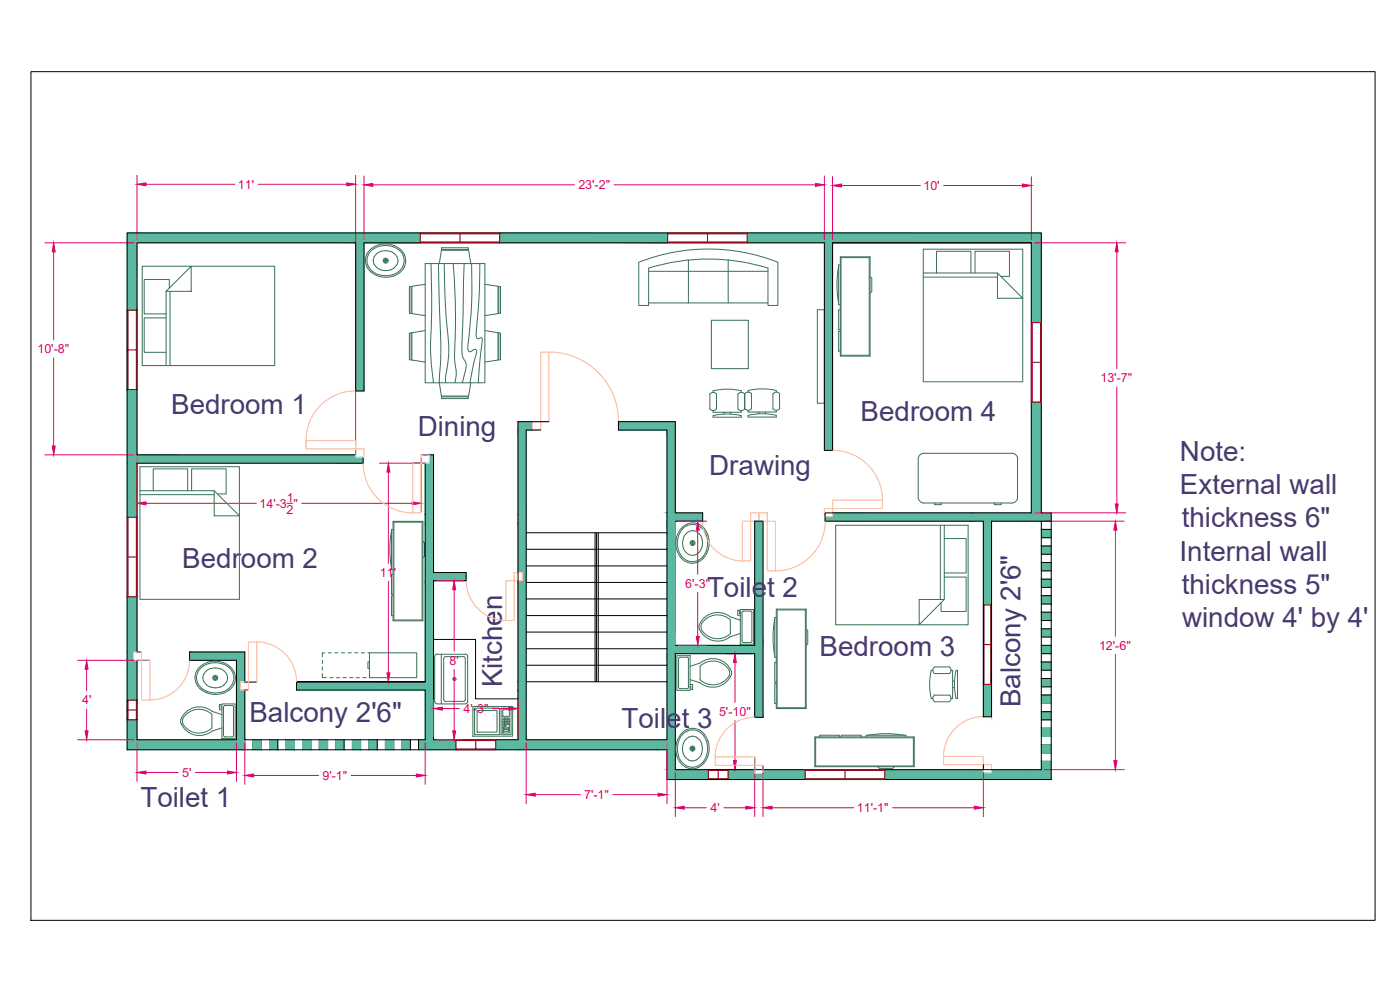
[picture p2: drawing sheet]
<svg xmlns="http://www.w3.org/2000/svg" width="420mm" height="297mm" viewBox="0 0 420 297" stroke-linecap="round" stroke-linejoin="round" font-family="sans-serif">
<!-- layer: 0 -->
<g fill="none" stroke="#000" stroke-width=".3">
<path d="M9.3 21.5h403.4v254.6h-403.4zM38.2 69.9h274.3v84h3v80h-115.3v-8.9h-162zM249.9 72.9h59.6v81h-61.9v2.5h47.5v58.7h2.5v-58.7h17.9M249.9 72.9v62.2h-2.5v-62.2h-138.2v44.4h-2.5v-44.4h-65.6v63.6h65.6v-1.8M249.9 72.9h59.6M109 137.2v1.8h-67.9v56.6h1.4M123.9 139h3.7v65.6M162.3 129h-4.4v93h42.3v-93h-14.6v-2.5h17.1v27.4h8.2v2.5h-8.2v37.2h23.8v-37.2h2.5v58.8h-2.5v-19.1h-23.8v34.8h112.8M164.7 126.5h-9.2v95.5h-25.4v-47.8h9.8v-2.4h-9.8v-35.3h-3.7M157.9 159.9h42.3M178.6 159.9v44.7M179 159.9v44.7"/>
<path d="M179.5 159.9v44.7M312.5 156.4v74.5M312.5 158.8h3M157.9 174.8h42.3M157.9 179.7h42.3M157.9 164.8h42.3M157.9 169.8h42.3M312.5 173.8h3M312.5 166.3h3M312.5 163.8h3M312.5 178.7h3M312.5 171.3h3"/>
<path d="M312.5 176.2h3M312.5 161.3h3M312.5 168.8h3M45 198.1h-3.9v23.9h29.9v-23.9h-14.1v-2.5h16.6v9h3.6M130.1 191.9h12.6v17.8h12.8M157.9 194.6h42.3M157.9 184.7h42.3M157.9 199.6h42.3M157.9 189.7h42.3M312.5 186.2h3M312.5 196.1h3M312.5 193.6h3"/>
<path d="M312.5 191.1h3M312.5 181.2h3M312.5 198.6h3M312.5 188.7h3M312.5 183.7h3M74.6 207.1h-1.1v17.9M127.6 204.6h-38.6h38.6M127.6 204.6h-38.6v2.5h38.6v14.9h-54.1M157.9 204.6h42.3M312.5 211h3M312.5 218.5h3M312.5 208.5h3"/>
<path d="M312.5 203.6h3M312.5 216h3M312.5 206.1h3M312.5 201.1h3M312.5 213.5h3M75.9 222v3M78.4 222v3M80.9 222v3M83.4 222v3M85.9 222v3M88.4 222v3M90.8 222v3"/>
<path d="M93.3 222v3M95.8 222v3M98.3 222v3M100.8 222v3M103.3 222v3M105.8 222v3M108.2 222v3M110.7 222v3M113.2 222v3M115.7 222v3M118.2 222v3M120.7 222v3"/>
<path d="M123.2 222v3M125.6 222v3M226.5 227.1v3.8M229 229.6v1.3M295.1 229.4v1.5M312.5 221h3M312.5 223.5h3M312.5 225.9h3M312.5 228.4h3"/>
</g>
<!-- layer: Hatches -->
<g fill="#5cb8a1" stroke="#5cb8a1" stroke-width=".3">
<path d="M185.6 126.5l17.1 2.5v-2.5zM185.6 126.5l17.1 2.5h-17.1z"/>
<path d="M155.5 126.5l4.3 2.5v-2.5zM155.5 126.5l4.3 2.5h-4.3z"/>
<path d="M200.2 129l2.5 24.9v-24.9zM200.2 129l2.5 24.9h-2.5z"/>
<path d="M155.5 129l2.4 25.4v-25.4zM155.5 129l2.4 25.4h-2.4z"/>
<path d="M200.2 153.9l10.7 2.5v-2.5zM200.2 153.9l10.7 2.5h-10.7z"/>
<path d="M155.5 154.4l2.4 2.4v-2.4zM155.5 154.4l2.4 2.4h-2.4z"/>
<path d="M155.5 156.8l2.4 15v-15zM155.5 156.8l2.4 15h-2.4z"/>
<path d="M156.8 171.8l1.1 2.4v-2.4zM156.8 171.8l1.1 2.4h-1.1z"/>
<path d="M226.5 156.4l2.5 37.2v-37.2zM226.5 156.4l2.5 37.2h-2.5z"/>
<path d="M200.2 156.4l2.5 37.2v-37.2zM200.2 156.4l2.5 37.2h-2.5z"/>
<path d="M200.2 193.6l28.8 2.5v-2.5zM200.2 193.6l28.8 2.5h-28.8z"/>
<path d="M155.5 174.2l2.4 30.4v-30.4zM155.5 174.2l2.4 30.4h-2.4z"/>
<path d="M155.5 204.6l2.4 2.5v-2.5zM155.5 204.6l2.4 2.5h-2.4z"/>
<path d="M226.5 196.1l2.5 19.1v-19.1zM226.5 196.1l2.5 19.1h-2.5z"/>
<path d="M200.2 196.1l2.5 25.9v-25.9zM200.2 196.1l2.5 25.9h-2.5z"/>
<path d="M155.5 207.1l2.4 14.9v-14.9zM155.5 207.1l2.4 14.9h-2.4z"/>
<path d="M148.8 222l53.9 3v-3zM148.8 222l53.9 3h-53.9z"/>
<path d="M200.2 225l2.5 5.9v-5.9zM200.2 225l2.5 5.9h-2.5z"/>
<path d="M200.2 230.9l12.4 3v-3zM200.2 230.9l12.4 3h-12.4z"/>
<path d="M38.2 69.9l87.9 2.7v-2.7zM38.2 69.9l87.9 2.7h-87.9z"/>
<path d="M38.2 72.6l87.9 .3v-.3zM38.2 72.6l87.9 .3h-87.9z"/>
<path d="M38.2 72.9l2.9 20.1v-20.1zM38.2 72.9l2.9 20.1h-2.9z"/>
<path d="M106.7 72.9l2.5 44.4v-44.4zM106.7 72.9l2.5 44.4h-2.5z"/>
<path d="M38.2 116.9l2.9 19.6v-19.6zM38.2 116.9l2.9 19.6h-2.9z"/>
<path d="M38.2 136.5l68.5 .7v-.7zM38.2 136.5l68.5 .7h-68.5z"/>
<path d="M128.9 136.5l1.2 2.5v-2.5zM128.9 136.5l1.2 2.5h-1.2z"/>
<path d="M38.2 137.2l70.8 1.8v-1.8zM38.2 137.2l70.8 1.8h-70.8z"/>
<path d="M127.6 139l2.5 15.4v-15.4zM127.6 139l2.5 15.4h-2.5z"/>
<path d="M38.2 139l2.9 16.2v-16.2zM38.2 139l2.9 16.2h-2.9z"/>
<path d="M127.6 154.4l2.5 2.4v-2.4zM127.6 154.4l2.5 2.4h-2.5z"/>
<path d="M127.6 156.8l2.5 15v-15zM127.6 156.8l2.5 15h-2.5z"/>
<path d="M127.6 171.8l12.3 2.4v-2.4zM127.6 171.8l12.3 2.4h-12.3z"/>
<path d="M38.2 179.1l2.9 16.5v-16.5zM38.2 179.1l2.9 16.5h-2.9z"/>
<path d="M38.2 195.6l1.8 2.5v-2.5zM38.2 195.6l1.8 2.5h-1.8z"/>
<path d="M56.9 195.6l16.6 2.5v-2.5zM56.9 195.6l16.6 2.5h-16.6z"/>
<path d="M127.6 174.2l2.5 30.4v-30.4zM127.6 174.2l2.5 30.4h-2.5z"/>
<path d="M71 198.1l2.5 6.5v-6.5zM71 198.1l2.5 6.5h-2.5z"/>
<path d="M89 204.6l41.1 2.5v-2.5zM89 204.6l41.1 2.5h-41.1z"/>
<path d="M71 204.6l1.1 2.5v-2.5zM71 204.6l1.1 2.5h-1.1z"/>
<path d="M38.2 198.1l2.9 12v-12zM38.2 198.1l2.9 12h-2.9z"/>
<path d="M127.6 207.1l2.5 14.9v-14.9zM127.6 207.1l2.5 14.9h-2.5z"/>
<path d="M71 207.1l2.5 14.9v-14.9zM71 207.1l2.5 14.9h-2.5z"/>
<path d="M38.2 216l2.9 6v-6zM38.2 216l2.9 6h-2.9z"/>
<path d="M125.6 222l11.2 3v-3zM125.6 222l11.2 3h-11.2z"/>
<path d="M38.2 222l35.3 3v-3zM38.2 222l35.3 3h-35.3z"/>
<path d="M224.3 69.9l88.2 .2v-.2zM224.3 69.9l88.2 .2h-88.2z"/>
<path d="M150 69.9l50.4 .2v-.2zM150 69.9l50.4 .2h-50.4z"/>
<path d="M150 70.1l50.4 2.5v-2.5zM150 70.1l50.4 2.5h-50.4z"/>
<path d="M224.3 70.1l88.2 2.8v-2.8zM224.3 70.1l88.2 2.8h-88.2z"/>
<path d="M150 72.6l50.4 .3v-.3zM150 72.6l50.4 .3h-50.4z"/>
<path d="M309.5 72.9l3 23.9v-23.9zM309.5 72.9l3 23.9h-3z"/>
<path d="M247.4 72.9l2.5 62.2v-62.2zM247.4 72.9l2.5 62.2h-2.5z"/>
<path d="M309.5 120.7l3 33.2v-33.2zM309.5 120.7l3 33.2h-3z"/>
<path d="M249.9 153.9l65.6 1.1v-1.1zM249.9 153.9l65.6 1.1h-65.6z"/>
<path d="M247.6 155l67.9 1.4v-1.4zM247.6 155l67.9 1.4h-67.9z"/>
<path d="M312.5 158.8l3 2.5v-2.5zM312.5 158.8l3 2.5h-3z"/>
<path d="M312.5 163.8l3 2.5v-2.5zM312.5 163.8l3 2.5h-3z"/>
<path d="M312.5 168.8l3 2.5v-2.5zM312.5 168.8l3 2.5h-3z"/>
<path d="M312.5 173.8l3 2.4v-2.4zM312.5 173.8l3 2.4h-3z"/>
<path d="M312.5 178.7l3 2.5v-2.5zM312.5 178.7l3 2.5h-3z"/>
<path d="M295.1 156.4l2.5 25.1v-25.1zM295.1 156.4l2.5 25.1h-2.5z"/>
<path d="M312.5 183.7l3 2.5v-2.5zM312.5 183.7l3 2.5h-3z"/>
<path d="M312.5 188.7l3 2.4v-2.4zM312.5 188.7l3 2.4h-3z"/>
<path d="M312.5 193.6l3 2.5v-2.5zM312.5 193.6l3 2.5h-3z"/>
<path d="M312.5 198.6l3 2.5v-2.5zM312.5 198.6l3 2.5h-3z"/>
<path d="M312.5 203.6l3 2.5v-2.5zM312.5 203.6l3 2.5h-3z"/>
<path d="M312.5 208.5l3 2.5v-2.5zM312.5 208.5l3 2.5h-3z"/>
<path d="M295.1 205.4l2.5 9.7v-9.7zM295.1 205.4l2.5 9.7h-2.5z"/>
<path d="M312.5 213.5l3 2.5v-2.5zM312.5 213.5l3 2.5h-3z"/>
<path d="M312.5 218.5l3 2.5v-2.5zM312.5 218.5l3 2.5h-3z"/>
<path d="M120.7 222l2.5 3v-3zM120.7 222l2.5 3h-2.5z"/>
<path d="M115.7 222l2.5 3v-3zM115.7 222l2.5 3h-2.5z"/>
<path d="M110.7 222l2.5 3v-3zM110.7 222l2.5 3h-2.5z"/>
<path d="M105.8 222l2.4 3v-3zM105.8 222l2.4 3h-2.4z"/>
<path d="M100.8 222l2.5 3v-3zM100.8 222l2.5 3h-2.5z"/>
<path d="M95.8 222l2.5 3v-3zM95.8 222l2.5 3h-2.5z"/>
<path d="M90.8 222l2.5 3v-3zM90.8 222l2.5 3h-2.5z"/>
<path d="M85.9 222l2.5 3v-3zM85.9 222l2.5 3h-2.5z"/>
<path d="M80.9 222l2.5 3v-3zM80.9 222l2.5 3h-2.5z"/>
<path d="M75.9 222l2.5 3v-3zM75.9 222l2.5 3h-2.5z"/>
<path d="M312.5 223.5l3 2.4v-2.4zM312.5 223.5l3 2.4h-3z"/>
<path d="M312.5 228.4l3 2.5v-2.5zM312.5 228.4l3 2.5h-3z"/>
<path d="M265.5 230.9l29.6 .3v-.3zM265.5 230.9l29.6 .3h-29.6z"/>
<path d="M229 230.9l12.7 .3v-.3zM229 230.9l12.7 .3h-12.7z"/>
<path d="M297.6 230.9l17.9 1v-1zM297.6 230.9l17.9 1h-17.9z"/>
<path d="M265.5 231.2l29.6 .7v-.7zM265.5 231.2l29.6 .7h-29.6z"/>
<path d="M229 231.2l12.7 .9v-.9zM229 231.2l12.7 .9h-12.7z"/>
<path d="M218.5 230.9l8 1.2v-1.2zM218.5 230.9l8 1.2h-8z"/>
<path d="M265.5 231.9l50 1.7v-1.7zM265.5 231.9l50 1.7h-50z"/>
<path d="M218.5 232.1l23.2 1.5v-1.5zM218.5 232.1l23.2 1.5h-23.2z"/>
<path d="M265.5 233.6l50 .3v-.3zM265.5 233.6l50 .3h-50z"/>
<path d="M218.5 233.6l23.2 .3v-.3zM218.5 233.6l23.2 .3h-23.2z"/>
</g>
<!-- layer: Block -->
<g fill="none" stroke="#397256" stroke-width=".3">
<path d="M42.7 79.9h39.7v29.8h-39.7zM110 79.9l1.3 1.7M110.6 76.4a4.3 4.3 0 0 0 2.9 6M111.5 74.5a4.4 4.4 0 0 0-1.5 5.4M111.8 74.9l-1.3 1.5M111.8 74.9a6.3 6.3 0 0 1 9.1 1.7 3.7 3.7 0 0 1 0 3.3M112.3 79.3l.8 1M113.2 76.1a2.5 2.5 0 0 0-.9 3.2M113.5 73.5l-2 1M113.5 73.5a7.1 7.1 0 0 1 6.6 1.3M114.3 75.4a4.5 4.5 0 0 1 2.9 .1M114.3 75.4l-1.2 .6"/>
<path d="M115.2 78.2h1M115.7 77.7v1M117.2 75.4l1.1 .7M118.4 76.1a2.77 2.77 0 0 1 .9 2.9 2.77 2.77 0 0 1-2.2 2M120.2 74.8l1.2 1.7M120.9 80a5.2 5.2 0 0 1-3 2.4M121.4 76.5a4.1 4.1 0 0 1-.1 3.7M127.6 79.1h17.9v35.8h-17.9zM129.3 79.1a241.9 241.9 0 0 1 0 22.5v5.5l.8 7.8M131.6 79.1l.2 11.9a147.2 147.2 0 0 1 .4 17.8l-.4 6.1 .7 3.9M132.4 75.1h8.2l.7 4M132.5 75.1l-.7 4"/>
<path d="M132.6 74.3h7.9l.1 .5h-8.1zM133.3 79.1l.3 10.7 .7 9.6a40.8 40.8 0 0 1-.6 14.3l.1 1.2M136 79.1a349.3 349.3 0 0 1 .5 29.8v.3a11 11 0 0 1 0 5.7M139.3 79.1l-.5 19.7a27.1 27.1 0 0 0 .2 8.7 3.6 3.6 0 0 1 .5 4.2l-.7 3.2M141.5 79.1l.1 3.5a151.5 151.5 0 0 1-.9 18.7l-.3 2.5a1.15 1.15 0 0 0 .8 1.7h.2a1 1 0 0 1 1.6-.3l.1 .5-1.1 3.8-1 5.4M144 79.1a185.2 185.2 0 0 1-1.1 20.9v.7a.75 .75 0 0 0 .4 .9 .75 .75 0 0 0 .9-.3l.3 .1a5 5 0 0 1-.1 3.3l-.9 10.2M206.6 78v12.9M218.5 78v12.9M233.5 78.7a56.5 56.5 0 0 0-41.8 0v13h3v-11.3a60.3 60.3 0 0 1 35.8 0v11.3h2.9v-13M251.7 80a30.3 30.3 0 0 0 0 10.9M252.2 77h8.9v29.8h-8.9zM252.2 79.5h-.5v11.9h.5"/>
<path d="M252.4 77.3h8.5v29.3h-8.5zM277.1 74.8h29.8v39.8h-29.8zM49.8 95.4h-6.5v10.3h6.5M49.8 87.4l7.6-7.5v7.5zM49.8 87.4v22.3M50.8 86.4v-2.5h-7.5v10.3h6.5M51 87.4v22.3M111.3 81.6a7.2 7.2 0 0 0 6.7 1.3M113.1 80.3a4.3 4.3 0 0 0 4 .7M113.5 82.3a6.9 6.9 0 0 0 4.4 .1M121.3 80.2a5.6 5.6 0 0 1-3.4 2.7M122.9 86l.5-.1v8.2l-.5-.1z"/>
<path d="M122.9 99.9h.5v8.1l-.5-.1zM127.6 85.3l-4 .6v8.2l4 .6M127.6 99.2l-4 .6v8.2l4 .6M145.5 85.3l4 .6v8.2l-4 .6M145.5 99.2l4 .6v8.2l-4 .6M149.7 99.9h.5v8l-.5 .1zM149.7 85.9l.5 .1v8l-.5 .1zM194.7 90.9h35.8M194.7 81.4h35.8M213.5 96.1h11.1v14.5h-11.1zM245.3 92.9h2.1v28.1h-2.1zM252.2 99.4h-.5v6h.5"/>
<path d="M252.2 92.9h-.5v6h.5M261.1 83l.5 .5v4l-.5 .5M277.1 83.1h22.3M277.1 81.9h22.3M281.1 81.9v-6.5h10.3v6.5M292.6 81.9v-6.5h10.4v7.5h-2.6M299.4 81.9l7.5 7.6h-7.5zM132.5 119.1h8.1l-.1 .5h-7.9zM141.3 114.9l-.7 3.9h-8.2M214 117.2v.5M214 117.3a18.2 18.2 0 0 1 8.5 0M222.5 117.2v.5"/>
<path d="M223.4 118.2v4.5M223.5 118.2a1.25 1.25 0 0 0-2 0v4.5M224.5 117.2v.5M224.5 117.2a18.2 18.2 0 0 1 8.5 0v.5M233.9 118.2v4.4M234 118.1a1.25 1.25 0 0 0-2 0v4.5M213 122.7a1.25 1.25 0 0 0 2 0M213 122.7v-4.5a1.25 1.25 0 0 1 2 0v4.5M214 123.2v.5h8.5v-.5M214 124.7a18.2 18.2 0 0 1 8.5 0v.5h-8.5v-.5M217.3 123.7v.5M219.3 123.7v.5"/>
<path d="M223.5 122.6a1.25 1.25 0 0 0 2 0M224.5 123.1v.5h8.5v-.5M224.5 124.6a18.2 18.2 0 0 1 8.5 0v.5h-8.5v-.5M225.5 122.6v-4.5a1.24 1.24 0 0 0-2 .1v4.5a1.25 1.25 0 0 1-2 0M227.8 123.6v.6M229.8 123.6v.6M232 122.6a1.25 1.25 0 0 0 2 0M275.6 137.5v11.9M275.6 137.5a1.71 1.71 0 0 1 1.4-1.5h26.9a1.76 1.76 0 0 1 1.5 1.5M305.4 137.5v11.9M42 140h29.9v39.8h-29.9zM42 148.4h22.3"/>
<path d="M42 147.2h22.3M46 147.2v-6.5h10.3v6.5M57.5 147.2v-6.5h10.4v7.5h-2.6M64.3 147.2l7.6 7.6h-7.6zM117.5 159.4a30.3 30.3 0 0 0 0 10.9M118 156.4h8.9v29.9h-8.9zM118 158.9h-.5v12h.5M118.2 156.7h8.5v29.3h-8.5zM209.6 157.8a4.2 4.2 0 0 0-5.9 2.9M209.6 157.7a5.3 5.3 0 0 1 2.5 3.1M209.9 157.4a4.9 4.9 0 0 0-6.9 3.9 6 6 0 0 0 4.3 7.7l1.1-.1 1.1-.3M209.9 157.4a6.6 6.6 0 0 1 2.4 8.1"/>
<path d="M250.8 157.6h39.7v29.9h-39.7zM275.6 149.4a1.8 1.8 0 0 0 1.4 1.5h26.9a1.76 1.76 0 0 0 1.5-1.5M280.5 150.9v.5h2v-.5M282.2 157.6v22.3M283.4 157.6v22.3M298.4 150.9v.5h2v-.5M118 178.8h-.5v5.9h.5M118 172.3h-.5v6h.5M126.9 162.4l.5 .5v4l-.5 .4M203.7 160.7a6.7 6.7 0 0 0 .9 6.2M204.6 166.9l1.5 1.2M205.1 161.5a4.5 4.5 0 0 0 .6 4"/>
<path d="M205.7 165.5l1 .9M205.7 160.3l-.6 1.2M205.8 160.3a2.77 2.77 0 0 1 2.8-1 2.77 2.77 0 0 1 2.1 2.2M206.7 166.3a2.48 2.48 0 0 0 2.2 .1M207.3 162.9h1M207.8 162.5v.9M209.9 165.5l-1 .8M210.6 161.5a4.3 4.3 0 0 1-.7 4.1M211.2 167.3l-1.7 1.3M212 165.2a4.3 4.3 0 0 1-5.9 2.9M212 160.8a6.9 6.9 0 0 1 0 4.4M212.3 165.5l-1.1 1.9"/>
<path d="M275.9 179.9h7.5l-7.5 7.6zM283.4 173.1h6.6v10.4h-7.6v-2.6M283.4 161.6h6.6v10.3h-6.6M62.4 198.7a7.2 7.2 0 0 1 6.6 1.3M62.4 198.7a5.8 5.8 0 0 0-3.4 2.6M62.5 199.2a5.7 5.7 0 0 1 7.7 3.8 4.1 4.1 0 0 1-1.7 3.7M62.5 199.2a4.3 4.3 0 0 0-3.5 4.3 4.3 4.3 0 0 0 3.8 4.1 6.9 6.9 0 0 0 3.9 0M69 200a4.4 4.4 0 0 1 1.2 5.4M96.7 198.1v1M97.5 195.9h-.8v1.2M98.5 195.9h1M100.5 195.9h.9"/>
<path d="M102.5 195.9h.9M104.5 195.9h.9M106.4 195.9h1M108.4 195.9h1M110.4 195.9h.5M110.9 195.9h14.2v7.4h-14.2zM110.9 198.6h-.5v2h.5M132.4 196.3v14.9M133.2 197.5v12.5M133.7 197h5.4M133.7 197l-.5 .5M139.1 197l.5 .5"/>
<path d="M139.6 197.5v12.5M203.1 196.7h4v10.4h-4zM209.8 188.6a6 6 0 0 0 9.4 2.4l3-.9M210.1 199.9a5.5 5.5 0 0 1 8.9 1.6 4 4 0 0 1-3.5 3.8 5.7 5.7 0 0 1-5.4-1.4v-4M210.1 198.9l-3 1M210.1 198.9a6 6 0 0 1 9.4 2.5M210.5 188.9a5.7 5.7 0 0 0 8.7 1.2M210.5 187.3l-.1 .8 .1 .8M219.2 186.1v4M219.2 186a5.7 5.7 0 0 0-8.7 1.2M222.2 186.1l-3-1a5.9 5.9 0 0 0-9.4 3v.5M222.2 182.9h4v10.4h-4z"/>
<path d="M222.2 184.1h-.3v-1h-.5v1.5h.8M223.2 183.3l2.2 .1 .3 .2v8.9l-.5 .3M223.2 192.8h1.9M223.2 183.4l-.4 .1-.1 .4v8.4l.1 .4 .4 .1M232.5 185.7a30.3 30.3 0 0 0 0 11M233 198.7h-.5v5.9h.5M233 185.3h-.5v11.9h.5M233 182.8h8.9v29.8h-8.9zM233.2 183h8.5v29.3h-8.5zM241.9 188.7l.5 .5v4l-.5 .5M59 201.3a4.7 4.7 0 0 0 3.1 6.6M61.2 202.2a2.56 2.56 0 0 0 .8 3.2"/>
<path d="M61.9 205.5l1.2 .6M62 201.2a3.8 3.8 0 0 1 6.3 2.2l-.3 1.1M62 201.3l-.8 .9M63.6 214.4a5.5 5.5 0 0 0-8.8 1.6 3.9 3.9 0 0 0 3.5 3.8 5.7 5.7 0 0 0 5.3-1.4v-4M64.1 203.4h1M64.6 202.9v1M66.6 214.4l-3-1a5.9 5.9 0 0 0-9.4 3 5.9 5.9 0 0 0 9.4 3l3-1M66.6 211.2h4v10.4h-4zM66.6 212.4h-.2v-1h-.6v1.5h.8M67.1 212.2v8.4M67.2 205.6l-1.2 .6a4.5 4.5 0 0 1-2.9-.1M68 204.5l-.8 1"/>
<path d="M68.5 206.7l-1.7 .9M69.6 211.7h-2.2l-.3 .5M69.6 211.7l.4 .1 .1 .4v8.4M70.2 205.4a6.6 6.6 0 0 1-8.1 2.5M96.7 202.1v1.2h1.3M96.7 200.1v1M99 203.3h1M100.9 203.3h1.1M102.9 203.3h1M104.9 203.3h1M106.9 203.3h1M108.9 203.3h1"/>
<path d="M131.2 211.2h8.4M131.2 211.2l-.5-.3-.3-.5 .1-13.7 .7-.4h8.5l.5 .2 .2 .5-.1 13.4-.1 .5-.5 .3M133.2 210l.5 .4M133.7 210.4h5.4M139.6 210l-.5 .4M141.9 212h12v8.9h-12zM142.4 212.5h7.5v7.9h-7.5zM143.2 213.2h6v6.5h-6zM150.4 212.5h3v7.9h-3zM150.9 215.4h2v4.5h-2zM150.9 212.9h2v2h-2zM150.9 217.4h2"/>
<path d="M150.9 216.9h2M150.9 216.5h2M150.9 215.9h2M151.1 218.2h1.5v.5h-1.5zM151.1 218.9h1.5v.5h-1.5zM151.4 215.4v2.5M151.9 215.4v2.5h-1M152.4 215.4v2M203.6 206.2v-8.5l.2-.4 .3-.1h2.2l.3 .3v8.7M203.6 206.1l.2 .4 .3 .1h2.2l.3-.5M206.1 218.9l-1.7 1.3M206.2 218.9a4.9 4.9 0 0 1 6.5 4.4 6.4 6.4 0 0 1-3.2 7"/>
<path d="M207.1 205.4h.8v1.5h-.5v-1h-.3M207.1 203.9l3 1M209.6 219.4a4.3 4.3 0 0 0-5.9 2.9M209.6 219.4a6.1 6.1 0 0 1 2.4 7.4M219.5 201.4v1M219.5 202.4a6 6 0 0 1-9.4 2.5M233 205.1h-.5v6h.5M279.9 201.1h-.4a18.2 18.2 0 0 0 0 8.5h.4M280.4 208.6h4.5M280.5 208.5a1.25 1.25 0 0 0 0 2l4.4 .1M284.9 200.1h-4.4a1.25 1.25 0 0 0 0 2h4.4M284.9 208.5a1.25 1.25 0 0 1 0 2"/>
<path d="M284.9 200.1a1.25 1.25 0 0 1 0 2M285.4 201.1h.5v8.5h-.5M285.9 206.3h.5M285.9 204.3h.5M286.9 201.1h.5v8.5h-.5a18.2 18.2 0 0 1 0-8.5zM67.1 220.6l.3 .5h2.2M70.1 220.6l-.1 .4-.4 .1M203.1 226.9a4.7 4.7 0 0 0 6.4 3.4M203.6 226.8a5 5 0 0 0 2.4 3M203.7 222.4a6.9 6.9 0 0 0-.1 4.3M204.4 220.2a7 7 0 0 0-1.2 6.6M205 226a2.85 2.85 0 0 0 2.8 2.3 2.85 2.85 0 0 0 2.8-2.2"/>
<path d="M205.7 221.9a4.4 4.4 0 0 0-.7 4.1M207.3 224.6h1M207.8 224.1v1M209 221.2l.9 .8M209 221.2a2.56 2.56 0 0 0-3.2 .8M210 222l.6 1.2a4.5 4.5 0 0 1-.1 2.9M212 226.9a4.3 4.3 0 0 1-5.9 2.9M244.5 221.1h29.9v8.9h-29.9zM244.8 221.4h29.3v8.4h-29.3zM246 221.1v-.5h6v.5M252.5 221.1v-.5h6v.5M259.9 221.1v-.5h12v.5"/>
<path d="M260.4 220.6a31 31 0 0 1 11 0M263.4 230l.5 .5h4l.5-.5"/>
<circle cx="115.7" cy="78.2" r=".74"/>
<circle cx="115.7" cy="78.2" r=".49"/>
<circle cx="207.8" cy="162.9" r=".49"/>
<circle cx="207.8" cy="162.9" r=".74"/>
<circle cx="64.6" cy="203.4" r=".74"/>
<circle cx="64.6" cy="203.4" r=".49"/>
<circle cx="136.4" cy="203.7" r=".49"/>
<circle cx="136.4" cy="203.7" r=".23"/>
<circle cx="207.8" cy="224.6" r=".49"/>
<circle cx="207.8" cy="224.6" r=".74"/>
</g>
<!-- layer: Door -->
<g fill="none" stroke="#ffbf7f" stroke-width=".3">
<path d="M106.8 117.3a14.9 14.9 0 0 0-15 14.9M162.3 105.7h2.4v20.8h-2.4zM164.8 105.6a20.9 20.9 0 0 1 20.8 20.9M91.8 132.2h14.9v2.5h-14.9zM106.7 134.7h2.5v2.5h-2.5zM109 139a14.9 14.9 0 0 0 14.9 14.9M123.9 139h2.5v14.9h-2.5zM126.4 136.5h2.5v2.5h-2.5zM159.8 126.5h2.5v2.5h-2.5zM249.9 135.1a14.9 14.9 0 0 1 15 15M210.9 156.4a11.9 11.9 0 0 0 11.9 11.9M222.8 156.4h2.5v11.9h-2.5z"/>
<path d="M225.3 153.9h2.5v2.5h-2.5zM227.8 153.9h2.5v2.5h-2.5zM230.3 156.4h2.4v14.9h-2.4zM247.4 152.6h2.5v2.4h-2.5zM247.7 156.4a14.9 14.9 0 0 1-15 14.9M249.9 150.1h14.9v2.5h-14.9zM139.9 174.2a11.9 11.9 0 0 0 11.9 11.9M151.8 174.2h2.5v12h-2.5zM154.3 171.8h2.5v2.4h-2.5zM40 195.6h2.5v2.5h-2.5zM42.5 198.1h2.5v12h-2.5zM56.9 198.1a11.9 11.9 0 0 1-11.9 11.9"/>
<path d="M74.6 192.7h2.5v11.9h-2.5zM77.1 192.6a11.9 11.9 0 0 1 11.9 11.9M72.1 204.6h2.5v2.5h-2.5zM226.6 215.2a11.9 11.9 0 0 0-12 11.9M295.1 215a11.9 11.9 0 0 0-11.9 11.9M214.6 227.1h11.9v2.5h-11.9zM226.5 229.6h2.5v2.5h-2.5zM283.2 226.9h11.9v2.5h-11.9zM295.1 229.4h2.5v2.5h-2.5z"/>
</g>
<!-- layer: Window -->
<g fill="none" stroke="#950000" stroke-width=".3">
<path d="M126.1 69.9h23.9v3h-23.9zM126.1 70.1h23.9M126.1 72.6h23.9M138.1 70.1v2.5M200.4 69.9h23.9v3h-23.9zM200.4 70.1h23.9M200.4 72.6h23.9M212.3 70.1v2.5M38.2 93h2.9v23.9h-2.9zM38.4 93v23.9M40.9 93v23.9M309.5 96.8h3v23.9h-3z"/>
<path d="M309.8 96.8v23.9M312.3 96.8v23.9M38.4 105h2.5M309.8 108.7h2.5M38.2 155.2h2.9v23.9h-2.9zM38.4 155.2v23.9M40.9 155.2v23.9M38.4 167.1h2.5M295.1 181.5h2.5v23.9h-2.5zM295.3 181.5v23.9M295.3 193.4h2M297.3 181.5v23.9"/>
<path d="M38.2 210.1h2.9v5.9h-2.9zM38.4 210.1v5.9M38.4 213h2.5M40.9 210.1v5.9M136.8 222h12v3h-12zM136.8 222.2h12M136.8 224.7h12M142.8 222.2v2.5M212.6 230.9h5.9v3h-5.9zM212.6 231.2h5.9M212.6 233.6h5.9M215.5 231.2v2.4"/>
<path d="M241.7 230.9h23.8v3h-23.8zM241.7 231.2h23.8M241.7 233.6h23.8M253.6 231.2v2.4"/>
</g>
<!-- layer: Dim -->
<g fill="none" stroke="#dd006e" stroke-width=".3">
<path d="M41.1 52.6v19.3M43.8 55.3h26.7M77.4 55.3h26.7M106.7 52.6v81.2M109.2 52.8v19.1M111.9 55.5h60.5M184.3 55.5h60.4M247.4 52.8v19.1M249.9 53v18.9M252.6 55.7h23.6M283.2 55.7h23.6M309.5 53v18.9"/>
<path d="M13.4 72.9h26.8M16.1 75.6v26.4M310.4 72.9h27.4M335.2 75.6v35.1M16.1 107.4v26.4M335.2 116.1v35.1M13.4 136.5h26.8M41.1 137.4v16.3M113.9 139h12.8M126.4 137.4v16.3M43.8 151h33.1M86.1 151h1.8"/>
<path d="M90.6 151h33.1M116.6 141.6v27.5M203.6 156.4h8.5M209.4 159v13.3M310.4 153.9h27.4M313.5 156.4h23.9M334.7 159v31.9M116.6 174.5v27.4M131 174.2h8M136.3 177v18.4M209.4 177.7v13.3M23.3 198.1h17"/>
<path d="M203.6 193.6h8.5M217.9 196.1h7.7M220.6 198.8v12M334.7 196.3v31.9M26 200.8v6.5M26 212.7v6.6M113.9 204.6h12.8M130.1 209.9v11.1M132.8 212.6h5M136.3 200.8v18.5M147.8 212.6h5M155.5 209.9v11.1"/>
<path d="M220.6 216.2v12M23.3 222h17M41.1 222.9v11.5M43.8 231.8h9.7M58.6 231.8h9.7M71 222.9v11.5M73.5 222.9v12.5M76.1 232.7h19.5M105.4 232.7h19.5M127.6 222.9v12.5M131 222h8M157.9 222.9v18.2"/>
<path d="M160.6 238.4h13.6M184 238.4h13.5M200.2 222.9v18.2M202.7 231.9v13.1M217.9 230.9h7.7M226.5 231.9v13.1M229 231.9v13.1M295.1 231.9v13.1M313.5 230.9h23.9M205.3 242.4h6.7M217.2 242.4h6.6M231.7 242.4h24.5"/>
<path d="M267.9 242.4h24.5"/>
</g>
<g fill="#dd006e" stroke="#dd006e" stroke-width=".3">
<path d="M16.1 72.9l.5 2.7h-.9z"/>
<path d="M15.7 133.8h.9l-.5 2.7z"/>
<path d="M41.1 55.3l2.7-.4v.9z"/>
<path d="M104.1 54.9l2.6 .4-2.6 .5z"/>
<path d="M109.2 55.5l2.7-.5v.9z"/>
<path d="M244.7 55l2.7 .5-2.7 .4z"/>
<path d="M249.9 55.7l2.7-.5v.9z"/>
<path d="M306.8 55.2l2.7 .5-2.7 .4z"/>
<path d="M335.2 72.9l.4 2.7h-.9z"/>
<path d="M334.7 151.2h.9l-.4 2.7z"/>
<path d="M334.7 156.4l.5 2.6h-.9z"/>
<path d="M334.3 228.2h.9l-.5 2.7z"/>
<path d="M223.8 241.9l2.7 .5-2.7 .4z"/>
<path d="M202.7 242.4l2.6-.5v.9z"/>
<path d="M220.6 196.1l.4 2.7h-.9z"/>
<path d="M220.1 228.2h.9l-.4 2.7z"/>
<path d="M68.3 231.4l2.7 .4-2.7 .4z"/>
<path d="M41.1 231.8l2.7-.4v.8z"/>
<path d="M123.7 150.6l2.7 .4-2.7 .5z"/>
<path d="M41.1 151l2.7-.4v.9z"/>
<path d="M116.6 139l.4 2.6h-.9z"/>
<path d="M116.1 201.9h.9l-.4 2.7z"/>
<path d="M26 198.1l.4 2.7h-.9z"/>
<path d="M25.5 219.3h.9l-.4 2.7z"/>
<path d="M209.4 156.4l.5 2.6h-.9z"/>
<path d="M209 191h.9l-.5 2.6z"/>
<path d="M73.5 232.7l2.6-.5v.9z"/>
<path d="M124.9 232.2l2.7 .5-2.7 .4z"/>
<path d="M136.3 174.2l.5 2.8h-.9z"/>
<path d="M135.9 219.3h.9l-.5 2.7z"/>
<path d="M130.1 212.6l2.7-.4v.9z"/>
<path d="M152.8 212.2l2.7 .4-2.7 .5z"/>
<path d="M229 242.4l2.7-.5v.9z"/>
<path d="M292.4 241.9l2.7 .5-2.7 .4z"/>
<path d="M157.9 238.4l2.7-.4v.9z"/>
<path d="M197.5 238l2.7 .4-2.7 .5z"/>
</g>
<g font-size="8.3" fill="#473972">
<text x="51.4" y="124.1">Bedroom 1</text>
<text x="125.4" y="130.8">Dining</text>
<text x="258.3" y="126.4">Bedroom 4</text>
<text x="212.9" y="142.5">Drawing</text>
<text x="354.1" y="138.3">Note:</text>
<text x="354.1" y="148.3">External wall</text>
<text x="354.6" y="158.2">thickness 6&quot;</text>
<text x="54.7" y="170.5">Bedroom 2</text>
<text x="354" y="168.2">Internal wall</text>
<text x="212.2" y="179.2">Toilet 2</text>
<text x="354.6" y="178.1">thickness 5&quot;</text>
<text x="354.8" y="188.1">window 4' by 4'</text>
<text x="246" y="196.8">Bedroom 3</text>
<text x="150.7" y="206.2" transform="rotate(-90 150.7 206.2)">Kitchen</text>
<text x="306.3" y="212.2" transform="rotate(-90 306.3 212.2)">Balcony 2'6&quot;</text>
<text x="74.9" y="216.6">Balcony 2'6&quot;</text>
<text x="186.5" y="218.4">Toilet 3</text>
<text x="42.1" y="242.1">Toilet 1</text>
</g>
<g font-size="3.7" fill="#dd006e">
<text x="71.4" y="56.6">11'</text>
<text x="173.6" y="56.8">23'-2&quot;</text>
<text x="277.1" y="57">10'</text>
<text x="11.2" y="106">10'-8&quot;</text>
<text x="330.3" y="114.7">13'-7&quot;</text>
<text x="77.9" y="152.4">14'-3 &quot;</text>
<text x="86" y="154.1">2</text>
<text x="86.1" y="150.5">1</text>
<text x="114" y="173.1">11'</text>
<text x="205.7" y="176.3">6'-3&quot;</text>
<text x="329.8" y="194.9">12'-6&quot;</text>
<text x="134.9" y="199.4">8'</text>
<text x="24.7" y="211.4">4'</text>
<text x="139.1" y="213.9">4'-3&quot;</text>
<text x="215.8" y="214.8">5'-10&quot;</text>
<text x="54.7" y="233.1">5'</text>
<text x="96.8" y="234">9'-1&quot;</text>
<text x="175.3" y="239.8">7'-1&quot;</text>
<text x="213.2" y="243.7">4'</text>
<text x="257.1" y="243.7">11'-1&quot;</text>
</g>
</svg>
